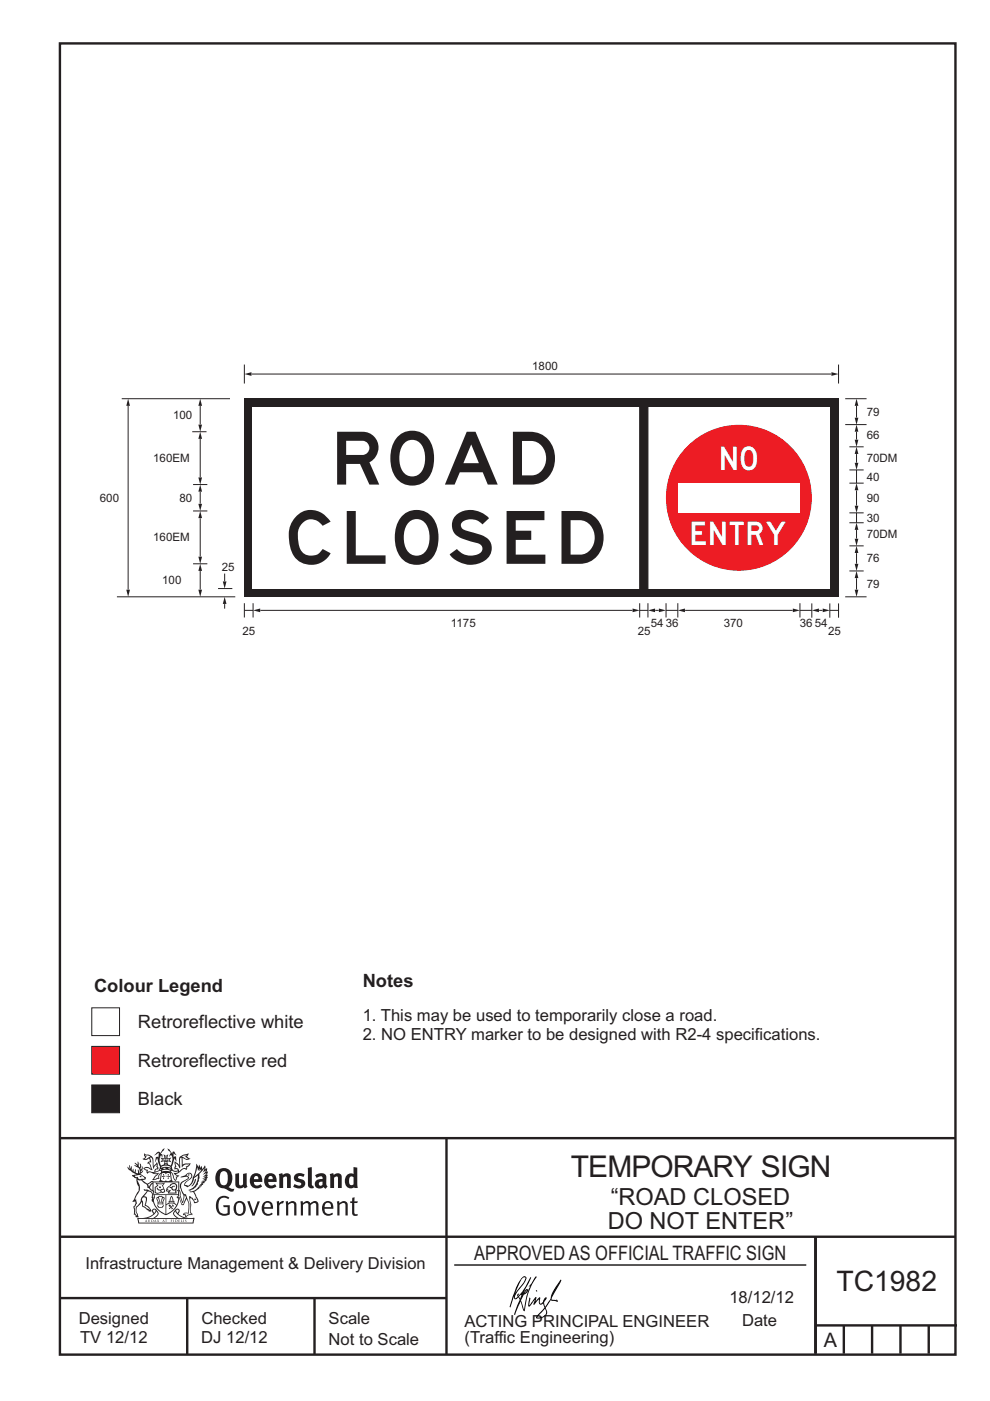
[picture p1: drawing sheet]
<svg xmlns="http://www.w3.org/2000/svg" width="210mm" height="297mm" viewBox="0 0 210 297" stroke-linecap="round" stroke-linejoin="round" font-family="sans-serif">
<g fill="none" stroke="#231f20" stroke-width=".51">
<path d="M12.7 9.2h190v278h-190zM12.7 241.3h189.9M94.7 241.4v45.8M12.7 262.2h190.1M12.7 275.2h82M39.7 275.2v12M66.7 275.2v12M173 262.2v24.8M173 281h30M179 281v6M185 281v6M191 281v6"/>
<path d="M197 281v6"/>
</g>
<path d="M96.4 268.2h74.6" fill="none" stroke="#231f20" stroke-width=".21"/>
<path d="M19.5 221.9h5.9v5.8h-5.9z" fill-rule="evenodd" fill="#ed1c24" stroke="#231f20" stroke-width=".21"/>
<path d="M19.5 230h5.9v5.9h-5.9z" fill-rule="evenodd" fill="#231f20" stroke="#231f20" stroke-width=".21"/>
<path d="M19.5 213.7h5.9v5.9h-5.9z" fill-rule="evenodd" fill="#fff" stroke="#231f20" stroke-width=".21"/>
<g fill="#231f20">
<path d="M47 248.5a2.55 2.55 0 0 0 0 2.7l.3 .1a.81 .81 0 0 0 1-.9v-.6a1.04 1.04 0 0 0-1.1-1.5zM46.3 248.1a1.82 1.82 0 0 1 2.1-.2 1.82 1.82 0 0 1 .9 1.9 2.29 2.29 0 0 1-.8 1.9l.7 .3h.5l-.2 .6a2.87 2.87 0 0 1-2-.7 2.12 2.12 0 0 1-1.7-3.1z" fill-rule="evenodd"/>
<path d="M49.9 248.9l.8-.2v2a.46 .46 0 0 0 .2 .6 .46 .46 0 0 0 .7-.2v-2.2l.7-.2v2.4l.2 .5-.6 .4-.2-.3a1.02 1.02 0 0 1-1.2 .2 1.02 1.02 0 0 1-.6-1.1z" fill-rule="evenodd"/>
<path d="M54 249.5l-.1 .5h.9a.49 .49 0 0 0-.2-.6 .49 .49 0 0 0-.6 .1zM53.4 249.2a1.34 1.34 0 0 1 1.6-.3 1.34 1.34 0 0 1 .6 1.5v.2h-1.7a.77 .77 0 0 0 .5 .8 .77 .77 0 0 0 .9-.3l.3 .4a1.59 1.59 0 0 1-2.1 .2 1.59 1.59 0 0 1-.4-2z" fill-rule="evenodd"/>
<path d="M57 249.5l-.1 .5h.9a.49 .49 0 0 0-.2-.6 .49 .49 0 0 0-.6 .1zM56.4 249.2a1.34 1.34 0 0 1 1.6-.3 1.34 1.34 0 0 1 .7 1.5v.2h-1.8a.77 .77 0 0 0 .5 .8 .77 .77 0 0 0 .9-.3l.3 .4a1.59 1.59 0 0 1-2 .2 1.59 1.59 0 0 1-.5-2z" fill-rule="evenodd"/>
<path d="M59.1 248.9l.8-.2 .1 .4a.95 .95 0 0 1 1-.3 .95 .95 0 0 1 .7 .8v2.3h-.8v-2.3a.46 .46 0 0 0-.8 .1v2.2h-.9z" fill-rule="evenodd"/>
<path d="M62.5 249.1a1.75 1.75 0 0 1 2.1-.1l-.2 .5-.6-.2a.43 .43 0 0 0-.6 .3l.4 .3a1.04 1.04 0 0 1 1.2 1.2 1.04 1.04 0 0 1-1.4 .9l-1.2-.4 .3-.6 1 .4 .4-.4a.88 .88 0 0 0-1-.5l-.4-.2-.1-.4z" fill-rule="evenodd"/>
<path d="M65.3 247.6l.8-.2 .1 3.8 .2 .2 .2 .5a.88 .88 0 0 1-1-.1 .88 .88 0 0 1-.3-1z" fill-rule="evenodd"/>
<path d="M67.8 250.6a.43 .43 0 0 0-.1 .7 .43 .43 0 0 0 .7-.1v-.7zM66.8 249.2a1.7 1.7 0 0 1 2.4 .1v1.8l.3 .4-.4 .5-.5-.3a1.03 1.03 0 0 1-1.7-.2 1.03 1.03 0 0 1 .8-1.5h.7v-.4a.8 .8 0 0 0-1.2 .1z" fill-rule="evenodd"/>
<path d="M69.9 248.9l.8-.2 .1 .4a.95 .95 0 0 1 1-.3 .95 .95 0 0 1 .7 .8v2.3h-.8v-2.3a.46 .46 0 0 0-.8 .1v2.2h-.8z" fill-rule="evenodd"/>
<path d="M74.3 249.5a1.48 1.48 0 0 0 0 1.7l.4 .1 .3-.2v-1.5l-.3-.2zM75 247.4l.8 .2 .1 4.3h-.7l-.1-.2a1.26 1.26 0 0 1-1.4 0 1.26 1.26 0 0 1-.6-1.3 1.29 1.29 0 0 1 .5-1.3 1.29 1.29 0 0 1 1.4-.2z" fill-rule="evenodd"/>
<path d="M46.4 253.9a1.72 1.72 0 0 1 2.2 0l-.2 .3a1.24 1.24 0 0 0-1.4-.1 1.24 1.24 0 0 0-.7 1.3 1.49 1.49 0 0 0 1.3 2l.7-.2v-1.3h-.9l-.1-.4h1.4v2a1.93 1.93 0 0 1-2.2-.1 1.93 1.93 0 0 1-.7-2.2l.2-.7z" fill-rule="evenodd"/>
<path d="M50.3 255.2a1.65 1.65 0 0 0 .3 2.2 .99 .99 0 0 0 1-1.5 .78 .78 0 0 0-.4-.8 .78 .78 0 0 0-.9 .1zM50 254.9a1.33 1.33 0 0 1 1.6-.1 1.33 1.33 0 0 1 .5 1.5 1.31 1.31 0 0 1-1.3 1.5 1.31 1.31 0 0 1-1.3-1.6l.1-.5z" fill-rule="evenodd"/>
<path d="M52.5 254.7l.4-.1 .9 2.6 .8-2.5h.5l-1.1 3h-.5z" fill-rule="evenodd"/>
<path d="M56.2 255.2l-.2 .7h1.4a.7 .7 0 0 0-.3-.8 .7 .7 0 0 0-.9 .1zM55.9 255a1.22 1.22 0 0 1 1.5-.2 1.22 1.22 0 0 1 .5 1.5h-1.9a.93 .93 0 0 0 .5 1 .93 .93 0 0 0 1.2-.2l.1 .3a1.43 1.43 0 0 1-1.7 .1 1.43 1.43 0 0 1-.6-1.7z" fill-rule="evenodd"/>
<path d="M58.7 254.8l.4-.2 .1 .5 .4-.3 .6-.2-.2 .6a.66 .66 0 0 0-.8 .6v1.9h-.4z" fill-rule="evenodd"/>
<path d="M60.6 254.8l.4-.2 .1 .5a.94 .94 0 0 1 1-.4 .94 .94 0 0 1 .8 .7v2.3h-.5l-.1-2.5a.81 .81 0 0 0-1.2 .3v2.2h-.4z" fill-rule="evenodd"/>
<path d="M63.7 254.7l.5-.1 .1 .5 .4-.3a.78 .78 0 0 1 1.1 .3 .9 .9 0 0 1 1-.5 .9 .9 0 0 1 .7 .8v2.3h-.4l-.1-2.5a.67 .67 0 0 0-1.1 .3v2.2h-.5v-2.4l-.4-.2-.7 .4v2.2h-.5z" fill-rule="evenodd"/>
<path d="M69 255.2l-.2 .7h1.4a.7 .7 0 0 0-.3-.8 .7 .7 0 0 0-.9 .1zM68.7 255a1.22 1.22 0 0 1 1.5-.2 1.22 1.22 0 0 1 .5 1.5h-1.9a.93 .93 0 0 0 .5 1 .93 .93 0 0 0 1.2-.2l.1 .3a1.44 1.44 0 0 1-1.7 .1 1.44 1.44 0 0 1-.6-1.7z" fill-rule="evenodd"/>
<path d="M71.4 254.8l.5-.2 .1 .5a.94 .94 0 0 1 1-.4 .94 .94 0 0 1 .7 .7v2.3h-.4l-.1-2.5a.81 .81 0 0 0-1.2 .3v2.2h-.5z" fill-rule="evenodd"/>
<path d="M74.7 254l.5-.2v.9h.7l-.1 .4h-.7l.1 2.2 .1 .1h.5l.1 .3a.75 .75 0 0 1-1.2-.6v-2h-.4v-.4h.4z" fill-rule="evenodd"/>
<path d="M30.8 244.9l1.1 .3-.9 .5h-.4l.5-.5zM31.8 245.5l.2-.1a2.44 2.44 0 0 1 .4 2l.1 .4 .7-1-.1 .6 .3 .3a.57 .57 0 0 0-.6 .8l-1-.2-.5 .2 .1-.5-.7-.2 .6-.2 1 .5 .1-.1-.6-1.3-.2-.1 .5-.1zM30.7 244.5l-.2 .4 .3 .4-.6 .4a1.04 1.04 0 0 0 1.4-.1l.2 .7h-.4l-.2 .4a.94 .94 0 0 1 .9 1.1l-.2-.1a1.16 1.16 0 0 0-1.5-.1l.3 .4 .4 .2 .1 .5 .2 .2v-.2a.94 .94 0 0 1 1.1 .2h.9l-1.2 1.2a1.13 1.13 0 0 0 1.2-.2l.4-.1-.1-.4 .5-.7a.83 .83 0 0 0-.6 1.1l-.3-.1-.7 .3 1.1-1.4-.5 .2-.5-.1 1.3-.5-.2-.2-.8 .4v-.3l.2-.2 .3 .1 .1-.3-.2-.4v-.6l-.2-.3-.6 .9v-.7a1.42 1.42 0 0 0-1.7-1.8z" fill-rule="evenodd"/>
<path d="M38.5 245.3l.5-.3 .7-.1-.6 .3 .8 .5h-.3zM38.3 245.5h.2l.1 2a1.69 1.69 0 0 1 1.5-.7l-.7 .5 .1 .5a1.1 1.1 0 0 0-1.5 .6l-.1-.5-.2-.2h-.5l.2-.4-.2-.7a1.42 1.42 0 0 1 .8 1.1l.2-.1zM37.1 246.2l.1 1-.2 .3v.5l.6-.1 .1 .2a.96 .96 0 0 1-1.1-.1l-.1 .1a1.06 1.06 0 0 0 1.3 .2v.1a.72 .72 0 0 1-1 .2l.3 .5 .6 .3-.4 .1-.1 .7-.3-.4-.3-1.1-.4-.4 .4 .9a1.54 1.54 0 0 0 .6 1.2l.2-.3a.58 .58 0 0 1 .5-.7l.1-.2h-.3l-.4-.3 .9-.5a.93 .93 0 0 1 1.1-.5l.1 .2 .2-.1 .1-.5a.99 .99 0 0 0 .7-.9l-1.3 .1-.4 .3v-1.5l.9 .4 .8-.3h-.3l-.5-.4 .4-.7-.7 .2a1.46 1.46 0 0 0-1.3 2.1v.4l-.2-.4z" fill-rule="evenodd"/>
<path d="M35.6 248.9l.2 .1-.1 .4h.3l-.3 .1v.5l-.1-.6h-.3l.3-.1z" fill-rule="evenodd"/>
<path d="M34.6 248.9l.2 .1-.1 .3 .4 .1h-.4v.6l-.1-.5-.3-.1h.3z" fill-rule="evenodd"/>
<path d="M34.3 248.8a.57 .57 0 0 1 .9 .2 .57 .57 0 0 1 .9-.2l.2 1.4-.2 .1a.57 .57 0 0 1-.9-.1 .69 .69 0 0 1-1.1 0zM34.2 248.1l-.3 2.1-.2 .4h2.9l-.1-.4-.3-2.1h-.2v.3l-.8-.1-.9 .1 .1-.3z" fill-rule="evenodd"/>
<path d="M34.2 252.4a.3 .3 0 0 0 .6 0 .3 .3 0 0 0-.6 0zM33.3 251l.3 .3-.3 .3a.79 .79 0 0 0 0 1.3l.8-.2-.1-.3a.55 .55 0 0 1-.7-.6h.1l.1 .3 .4 .1 .8-.2-.4-.7 .4-.3-.7 .1zM33 250.7l1.1 .2 .9-.2-.4 .7 .4 1.1a.56 .56 0 0 1-.8 .3l-.2 .1a.73 .73 0 0 1-.9 .1 .73 .73 0 0 1-.3-.9v-.4l.5-.4z" fill-rule="evenodd"/>
<path d="M35.6 251.9l.7-.5a.58 .58 0 0 1 1-.1 .58 .58 0 0 1-.5 .9l-.2-.3a.43 .43 0 0 1 .6-.3v-.1a.57 .57 0 0 0-.8 .2l-.2-.1-.3 .2 .4 .1a.55 .55 0 0 0 .9 .5v.5h-1.3l.3-.4-.1-.2-.6 .1 .2-.2-.2-.1zM35.4 251.8l-.1 .2a.39 .39 0 0 0 .2 .7l.3-.1-.2 .5h1.9l-.1-.8a.86 .86 0 0 0-.1-1.4 .86 .86 0 0 0-1.3 .4z" fill-rule="evenodd"/>
<path d="M36 254.8h.8v.2h-.8zM36.4 253.8l.2 .8h-.4zM36.4 253.5l-.3 .5-.1 .6h-.2v.4l-.7 .4 .1 .2a1.48 1.48 0 0 1 2.2 .1l.2-.1-.6-.5v-.5h-.2l-.1-.6z" fill-rule="evenodd"/>
<path d="M35.8 255.4l.3 .1 .2 .3 .3-.2-.2-.2a.38 .38 0 0 1 .4 .5l-.1-.2-.3 .3 .3 .2-.3 .2-.1-.3-.4 .3-.1-.2 .4-.3-.2-.1-.1 .1z" fill-rule="evenodd"/>
<path d="M34.5 254h.2v.2l-.3 .6h-.1zM33.6 255.3h.9v.2a.55 .55 0 0 1-.8 .4v-.2h-.2zM33.4 254h.2l.2 .8h-.2zM33.6 255h.8l.1 .1-.8 .1zM33.8 253.7h.5l-.2 1.1h-.2zM33.3 253.8l-.1 .3 .3 1.2a.48 .48 0 0 0-.1 .5 .48 .48 0 0 0 .4 .3l.6-.1a.49 .49 0 0 0 .2-.7l.3-1.2-.1-.3a1.42 1.42 0 0 0-1.5 0z" fill-rule="evenodd"/>
<path d="M33.6 251.6h.5l.1 .3h-.4z" fill-rule="evenodd"/>
<path d="M41.3 250.1l.3-.2-.2 .9-.6 .7h-.2l.5-.7z" fill-rule="evenodd"/>
<path d="M39.7 249l.3-.2 .5 .2a.88 .88 0 0 1-.6 1.1 1.22 1.22 0 0 0-.8 1.3l.5 .2a.72 .72 0 0 0 .9-.4l.5-.8 .2-.6 .8-.6v.3a2.85 2.85 0 0 1-2 2.8l.1 .1a2.13 2.13 0 0 0 1.9-1.5l-.1-.2a2.01 2.01 0 0 0 .3-1.8l1.2-1.3-.4 1 .7-.5-.7 1 .8-.4-.8 .8 .7-.1-.9 .5 .8-.1-.8 .4h.7l-.8 .3 .3 .2h-.4l.2 .4-.4-.1 .2 .3h-.4l.1 .3h-.1a2.16 2.16 0 0 1-2 1l.1 .2h.4a.76 .76 0 0 1 .7 .7l.5 1.2-.6 .2a1.45 1.45 0 0 0-1.2-1.3l.3 1.8-.1 1.9 .4 .2a1.07 1.07 0 0 0-1.2 .4v-.3l-.5-.2a.87 .87 0 0 1 1-.1l.1-.7a4.4 4.4 0 0 0-.6-3.1l-.1-.3h-.2a2.16 2.16 0 0 1-.7-2.2l.3-.3 1.2-.8a.55 .55 0 0 0-.4-.7zM37.8 252.4a.76 .76 0 0 1 .3 1.1l.6 1.6 .4-1.7 .2 .1a.61 .61 0 0 1-.1 .9l-.3 .9h-.2l-.7-1.6-.3 .1a1.18 1.18 0 0 0 .1-1.4zM41.8 247.5l.2 .8 .3-.6v.6l.3-.5a1.9 1.9 0 0 1-1.1 1.4l-.3 .3zM38.2 249.6l1.4-.1 .2 .1v.3l-.5 .3a1.26 1.26 0 0 0-1 1.9l.2 .7a1.84 1.84 0 0 1 .2 2l-.4-1.3a.96 .96 0 0 0-.4-1.3l-.4 .3a.78 .78 0 0 1-.1 1.3l.2 .2h.4l.4 1.1a.38 .38 0 0 0 .2 .4 .38 .38 0 0 0 .4-.1l.6-1.2a2.94 2.94 0 0 1 .3 2.5v.5l-.8-.1-.3 .4v.2l.4-.1 .1 .4 .2 .1a1.02 1.02 0 0 1 1.3-.5l-.1-.4-.3-.1 .2-1.7-.3-1.4 .1 .1a1.14 1.14 0 0 1 .7 .9 .63 .63 0 0 0 .9-.2 .63 .63 0 0 0-.2-.8l-.6-1.3 .9-.6 .2-.3 .2-.1v-.2h.3l-.1-.3h.4l-.1-.3 .5-.1-.2-.2 .5-.4 .1-.2-.3 .1 .5-.6-.3 .1 .3-.6-.4 .1 .4-.5v-.3l-.3 .2 .1-.6v-.3l-.4 .3-.1-.8-.5 .8-.2-.7-.2 .5-.3-.8-.1 .6-.5-.8-.1 1.4-.7 1.9a1.81 1.81 0 0 1-.9 1.4l-.6-.2a1.75 1.75 0 0 1 1.1-1.2 .75 .75 0 0 0 .1-1.3 .75 .75 0 0 0-1.2 .5z" fill-rule="evenodd"/>
<path d="M41.2 254.2l.3-.1 .1 .3h-.4z" fill-rule="evenodd"/>
<path d="M29.4 258.4h11.6l-.2 .8h-11.3zM31.3 258.2l.5-.1a2.48 2.48 0 0 0 1.4-1.3l.2 .6-.5 .5-.4 .3zM32.5 256.6l.3-.2 .2 .2-.3 .6zM37.2 256.8a2.65 2.65 0 0 0 1.8 1.4h-1.1l-.5-.3-.5-.5zM37.4 256.6l.2-.2 .3 .2-.3 .6zM29.2 258.2l.1 1.2h11.7l.3-1.1-.2-.1a4.1 4.1 0 0 1-3.3-.9l.3-.4-.1-.5a1.06 1.06 0 0 0-1.3 .9l.2 .4 .6 .5h-4.7l.3-.1a.84 .84 0 0 0 .6-.7 .84 .84 0 0 0-.5-.9l-.3-.2-.5 .1-.1 .5 .3 .4a4.2 4.2 0 0 1-3.4 .9z" fill-rule="evenodd"/>
<path d="M31 258.7l.1 .2h-.2zM31 258.6l-.3 .5 .4-.1 .2 .1z" fill-rule="evenodd"/>
<path d="M31.3 258.6h.2v.4a.25 .25 0 0 0 .3-.1 .25 .25 0 0 0-.1-.3h.1a.29 .29 0 0 1 0 .4 .29 .29 0 0 1-.4 0 .29 .29 0 0 1 0-.4z" fill-rule="evenodd"/>
<path d="M32.2 258.6a.22 .22 0 0 1 .3 .2 .22 .22 0 0 1-.3 .2zM32 258.6v.5a.33 .33 0 0 0 .5-.1 .33 .33 0 0 0 0-.4 .33 .33 0 0 0-.5 0z" fill-rule="evenodd"/>
<path d="M32.9 258.7l.1 .2h-.2zM32.9 258.6l-.2 .5 .3-.1 .2 .1z" fill-rule="evenodd"/>
<path d="M33.3 258.6h.2v.2l.3-.2-.2 .2 .2 .3-.3-.2-.1 .2h-.1l.2-.3z" fill-rule="evenodd"/>
<path d="M34.7 258.7l.1 .2h-.2zM34.7 258.6l-.3 .5 .4-.1 .2 .1z" fill-rule="evenodd"/>
<path d="M35 258.6h.4h-.1v.5h-.2l.1-.5z" fill-rule="evenodd"/>
<path d="M36.2 258.6h.3h-.2v.2h.2h-.2l.1 .3h-.2z" fill-rule="evenodd"/>
<path d="M36.7 258.6h.2v.5h-.2z" fill-rule="evenodd"/>
<path d="M37.3 258.6a.22 .22 0 0 1 .3 .2 .22 .22 0 0 1-.3 .2zM37.1 258.6v.5a.33 .33 0 0 0 .5-.1 .33 .33 0 0 0 0-.4 .33 .33 0 0 0-.5 0z" fill-rule="evenodd"/>
<path d="M37.8 258.6h.3h-.1v.2h.1h-.1v.2l.1 .1h-.3z" fill-rule="evenodd"/>
<path d="M38.3 258.6h.3l-.1 .4 .2 .1h-.4z" fill-rule="evenodd"/>
<path d="M38.9 258.6h.2v.5h-.2z" fill-rule="evenodd"/>
<path d="M39.3 258.6h.2l-.2 .1 .2 .2-.1 .2h-.1v-.2l.2 .1z" fill-rule="evenodd"/>
<path d="M34.2 247.4a1.51 1.51 0 0 1 2 .2 2.67 2.67 0 0 0-2.1 0zM35.7 247.6l.4 .2 .1 .2-.4-.1zM34.6 247.7l.4-.1 .2 .2h-.4zM34 247.9l.3 .1-.3 .1zM34.9 246.9l.3-.2 .2 .2zM34.9 245.7h.2v.4h-.2zM35 245.1l.2 .2 .2-.2-.1 .4h-.2zM35.1 246.3h.2l.1 .4-.2-.2-.2 .2zM35.3 245.7h.2v.4h-.2zM34.4 245.7l.3 .1v.2l-.3 .1 .2-.2zM35.7 245.8l.3-.1-.2 .2 .2 .2-.4-.1zM32.7 244.9l1-.5-.1 1-.2-.1-.4 .1-.2 1.1 .5-1 .2 .9a1.84 1.84 0 0 1 .3 1.7l.4 .1a2.48 2.48 0 0 1 2.2 .1l.2-.3-.2-.7 .7-1.7 .4 .6-.2-1-.2-.1-.2 .3v-.9l.6 .4-.6-.7h-.3l-.1 .4-.5-.8-.5-.3 .2 .4 .5 .6-.4 .7 .4-.3a2.06 2.06 0 0 1 0 2.2l-.6-.2-.1-.6 .1-.1 .8 .2-.4-.5 .4-.5-.7 .2-.2-.2 .2-.7-.5 .4-.5-.4 .2 .7-.2 .2-.7-.2 .4 .5-.4 .5 .7-.2 .2 .1-.2 .6-.5 .2a2.02 2.02 0 0 1 0-2.2l.3 .5-.1-.6-.3-.1 .8-1.2-.5 .3-.4 .7-.2-.3a.8 .8 0 0 0-.8 .5z" fill-rule="evenodd"/>
<path d="M29.2 250.1l.3 .2a.61 .61 0 0 1 .8 .3l.3 .2a.8 .8 0 0 1 .6 1l.4 .1 .5 .6a1 1 0 0 1 .5 1l-.1 .7v-.5h-.1a.96 .96 0 0 0-.8-1.3l-.3-.2h-.6l-.1-.1-.2 .1 .2 .3h.5l-1.1 1.4-.2 .9-.4 .6a1.33 1.33 0 0 0-.5 1.8l.2 .5a1.26 1.26 0 0 1-.5-1.4l-.1-.4a1.56 1.56 0 0 0 .4-1.7l-.3 .2 .2-.5a3.2 3.2 0 0 0 .7-3zM30.4 253.9h.4a2.06 2.06 0 0 1-.1 1.6l.7 .5 .4 .5-.6-.2-.8-.6-.1-.9a.51 .51 0 0 1 .1-.9zM28.6 249.3a1.52 1.52 0 0 1 2.1 .6l-1.1 .1-.2-.1-.2-.4-.4 .1zM27.5 247v.8l-.3-.4-.2 .1a3.1 3.1 0 0 0 2 1.5l-1 .1 .5 .6 .5 .1v1.1a1.84 1.84 0 0 1-.2 2.5l-.4 .9-.4 .4 .3 .1 .4-.1 .1 .4-.2 .5-.3 .2 .1 1.8 .2-.1 .2 .6h.2l.4-.1-.1-.5a1.3 1.3 0 0 1-.1-1.6l.8-1.1 .2 1.1 .6 .2 .4 .6 .2-.2 .2 .4 .5-.1a1.85 1.85 0 0 0-1.2-1.3l.1-.3a1.39 1.39 0 0 0 0-1.5h-.5l.5-.6a.66 .66 0 0 1 .9-.4 .66 .66 0 0 1 .3 .9l-.1 .4h.2v.1l-.2 .3 .2 .5 .2-.3a2.24 2.24 0 0 0 .1-2.2 .73 .73 0 0 1-.7-.6 .73 .73 0 0 1 .5-.8l.1-.2a.94 .94 0 0 0-.9 .8 .48 .48 0 0 1-.1-.5 .48 .48 0 0 1 .5-.3l.5-.3a.51 .51 0 0 0-.8 .2l-.5 .3-1-.8 .6-.1 .1-.5-1.1-.7 .5-.4v-.4l-.5 .5 .1-.2a.69 .69 0 0 0 .2-1.1v.5l-.3 .2 .1-1.1-.3-.2 .1 .6-.1 .2-.4-1.2v.6l-.7-.3 .6 .6-.6-.2 .2 .3a1 1 0 0 1 .8 1.5l-.2-.8v.8l-.5-.2-.1-.7-.2 .6-.2-.1v-.6l-.2 .4-.2-.2 .1-.7-.2 .5z" fill-rule="evenodd"/>
<path d="M29.5 249.5l.3-.2 .3 .3z" fill-rule="evenodd"/>
<path d="M32.4 250.5h5.6v2l-.2-.1v-1.7h-5.2v2.5h5.2v-.8l.1 .2-.1 1.1v-.3h-2.5v4a4.1 4.1 0 0 0 2.6-3.6l.1-.1a4 4 0 0 1-2.8 3.9 4.2 4.2 0 0 1-2.8-4.7l.1 1.3 .1-.1a3.8 3.8 0 0 0 2.5 3.3v-4h-2.5l-.2-.9z" fill-rule="evenodd"/>
<circle cx="40" cy="249.1" r=".17"/>
</g>
<path d="M51.8 77.3v4M53.4 79.3h122.9" fill="none" stroke="#231f20" stroke-width=".21"/>
<g fill="#231f20">
<path d="M176.3 78.9l1.6 .4-1.6 .4z"/>
<path d="M51.8 79.3l1.5-.4v.8z"/>
</g>
<path d="M177.9 77.3v4M179.3 84.5h4.5" fill="none" stroke="#231f20" stroke-width=".21"/>
<path d="M51.8 84.5h126.1v42h-126.1z" fill="#231f20"/>
<path d="M53.5 86.2h122.5v38.6h-122.5z" fill="#fff"/>
<circle cx="156.7" cy="105.5" r="15.5" fill="#ed1c24"/>
<path d="M156.7 103.9v3.4" fill="none" stroke="#231f20" stroke-width=".21"/>
<path d="M143.8 102.4h25.8v6.3h-25.8z" fill="#fff"/>
<path d="M135.7 86.2h1.7v38.9h-1.7z" fill-rule="evenodd" fill="#231f20" stroke="#231f20" stroke-width=".21"/>
<path d="M180.2 99.6h3M181.7 86.1v2.4" fill="none" stroke="#231f20" stroke-width=".21"/>
<g fill="#231f20">
<path d="M181.3 88.6h.8l-.4 1.5z"/>
<path d="M181.7 84.5l.4 1.5h-.8z"/>
</g>
<path d="M180.2 94.7h3M181.7 91.6v1.6" fill="none" stroke="#231f20" stroke-width=".21"/>
<g fill="#231f20">
<path d="M181.7 90l.4 1.5h-.8z"/>
<path d="M181.3 93.2h.8l-.4 1.5z"/>
</g>
<path d="M179.3 90h4.5M181.7 99.6v2.8M180.2 102.4h3M180.2 108.7h3M180.2 110.8h3M180.2 115.7h3M181.7 104v3.2M179.3 126.5h4.5M180.2 121.1h3" fill="none" stroke="#231f20" stroke-width=".21"/>
<g fill="#231f20">
<path d="M181.3 107.2h.8l-.4 1.5z"/>
<path d="M181.7 102.4l.4 1.5h-.8z"/>
</g>
<path d="M181.7 108.7v2.1M181.7 112.4v1.8" fill="none" stroke="#231f20" stroke-width=".21"/>
<g fill="#231f20">
<path d="M181.3 114.2h.8l-.4 1.5z"/>
<path d="M181.7 110.8l.4 1.5h-.8z"/>
</g>
<path d="M181.7 117.3v2.2" fill="none" stroke="#231f20" stroke-width=".21"/>
<g fill="#231f20">
<path d="M181.7 115.7l.4 1.5h-.8z"/>
<path d="M181.3 119.5h.8l-.4 1.6z"/>
</g>
<path d="M181.7 122.6v2.4" fill="none" stroke="#231f20" stroke-width=".21"/>
<g fill="#231f20">
<path d="M181.3 125h.8l-.4 1.5z"/>
<path d="M181.7 121.1l.4 1.5h-.8z"/>
</g>
<path d="M181.7 96.3v1.8" fill="none" stroke="#231f20" stroke-width=".21"/>
<g fill="#231f20">
<path d="M181.3 98.1h.8l-.4 1.5z"/>
<path d="M181.7 94.7l.4 1.5h-.8z"/>
</g>
<path d="M27.2 86.1v38.9M172.2 127.9v3.1" fill="none" stroke="#231f20" stroke-width=".21"/>
<g fill="#231f20">
<path d="M26.8 125h.8l-.4 1.5z"/>
<path d="M27.2 84.5l.4 1.5h-.8z"/>
</g>
<path d="M41 119.5h3M41 108.3h3M24.8 126.5h25.1M42.5 121.1v3.9" fill="none" stroke="#231f20" stroke-width=".21"/>
<g fill="#231f20">
<path d="M42.5 119.5l.4 1.5h-.8z"/>
<path d="M42.1 125h.8l-.4 1.5z"/>
</g>
<path d="M42.5 104.3v2.5" fill="none" stroke="#231f20" stroke-width=".21"/>
<g fill="#231f20">
<path d="M42.5 102.7l.4 1.5h-.8z"/>
<path d="M42.1 106.8h.8l-.4 1.5z"/>
</g>
<path d="M25.8 84.5h23M47.6 128.1v.9" fill="none" stroke="#231f20" stroke-width=".21"/>
<path d="M47.6 126.5l.4 1.5h-.7z" fill="#231f20"/>
<path d="M46.3 124.8h3M47.6 121.6v1.6" fill="none" stroke="#231f20" stroke-width=".21"/>
<path d="M47.3 123.3h.7l-.4 1.5z" fill="#231f20"/>
<path d="M41 102.7h3M42.5 109.9v8.1" fill="none" stroke="#231f20" stroke-width=".21"/>
<g fill="#231f20">
<path d="M42.1 118h.8l-.4 1.5z"/>
<path d="M42.5 108.3l.4 1.5h-.8z"/>
</g>
<path d="M40.8 91.5h3M42.5 86.1v3.9" fill="none" stroke="#231f20" stroke-width=".21"/>
<g fill="#231f20">
<path d="M42.5 84.5l.4 1.5h-.8z"/>
<path d="M42.1 90h.8l-.4 1.5z"/>
</g>
<path d="M42.5 93.1v8.1M177.9 127.9v3.1" fill="none" stroke="#231f20" stroke-width=".21"/>
<g fill="#231f20">
<path d="M42.1 101.2h.8l-.4 1.5z"/>
<path d="M42.5 91.5l.4 1.5h-.8z"/>
</g>
<path d="M51.8 127.9v3M135.7 127.9v3M145.3 129.4h22.8" fill="none" stroke="#231f20" stroke-width=".21"/>
<g fill="#231f20">
<path d="M168.2 129l1.5 .4-1.5 .4z"/>
<path d="M143.8 129.4l1.5-.4v.8z"/>
</g>
<path d="M139 129.4h.7M141.3 127.9v3M141.3 129.4h2.5M143.8 127.9v3M169.7 127.9v3M169.7 129.4h2.5M176 129.4h1.9" fill="none" stroke="#231f20" stroke-width=".21"/>
<g fill="#231f20">
<path d="M139.8 129l1.5 .4-1.5 .4z"/>
<path d="M137.4 129.4l1.5-.4v.8z"/>
</g>
<path d="M51.8 129.4h1.9M53.7 127.9v3M55.2 129.4h78.9" fill="none" stroke="#231f20" stroke-width=".21"/>
<g fill="#231f20">
<path d="M53.7 129.4l1.5-.4v.8z"/>
<path d="M134.2 129l1.5 .4-1.5 .4z"/>
</g>
<path d="M135.7 129.4h1.7M137.4 127.9v3M173.7 129.4h.8M176 127.9v3.1" fill="none" stroke="#231f20" stroke-width=".21"/>
<g fill="#231f20">
<path d="M174.5 129l1.5 .4-1.5 .4z"/>
<path d="M172.2 129.4l1.5-.4v.8z"/>
</g>
<g fill="#000">
<path d="M111.6 273.7l.2-.2-.5 .7zM110.4 274.5l.2 .1-.3 .8-.2-.5zM110.9 270.9h.5a9.3 9.3 0 0 1-2 3.1l-.1 .3 1-2.5zM110.6 271a14.7 14.7 0 0 0-2.2 4.9l-.3 1.2 .1 .1 .8-2.3a.42 .42 0 0 0 .2 .6 .42 .42 0 0 0 .6-.3l.2-.1 .2 .5-1.1 3.2h.2l1.1-2.9 .6 1.9 .2 .2 .2-.5a13.5 13.5 0 0 1 2-6.2l.4-.5-.1-.2-1.6 2.1 .4-.1a14.9 14.9 0 0 0-1.3 5.1l-.4-1.1a1.39 1.39 0 0 1 .2-1.9l.1-.2a.92 .92 0 0 0 .8-1.2 .75 .75 0 0 0-.8 .7l-.1 .2 1.6-3.4h-.1l-.4 .7a10.5 10.5 0 0 1-2.2 3.3l.2-.5a.32 .32 0 0 0-.4 .2 .32 .32 0 0 0 .1 .4l-.5 .4a3.2 3.2 0 0 1 1.1-2.3l.5-.6a2.49 2.49 0 0 0 .7-1.6l-.4-.2z" fill-rule="evenodd"/>
<path d="M113.7 273.6l.3 .2h-.3z" fill-rule="evenodd"/>
<path d="M115.6 277.5a1.15 1.15 0 0 1 .1 1.3 1.15 1.15 0 0 1-1.2 .5l-.6 .1zM112.2 275.2l-.2 1.6 .2 .2 1.2-1.5-.2 1.1 1.1-1.1a.94 .94 0 0 0 .4 1.1l.5-.3 .3 .9-1.2 1.3a.98 .98 0 0 0-.5 1 1.9 1.9 0 0 0 2.3-1.3l-.1-.2a1.02 1.02 0 0 1 .2-1.4l.6-1 1.5 .3-.2-.4v.2l-1.1-.1v-.3l2-3.6 .1-.2-.2-.2-1.7 2.8a6.6 6.6 0 0 1-1.6 2.9l-.1-.2a1.01 1.01 0 0 1 .4-1.4l.1-.2-.3-.1-.4 .4-.1 .5-.6 .4-.1-.4 .1-.9-.2-.1-.9 1 .3-1h-.2l-1.4 1.8 .3-1.5v-.1z" fill-rule="evenodd"/>
</g>
<g font-size="11.2" fill="#231f20">
<text x="71.5" y="102.7">ROAD</text>
<text x="61.2" y="119.5">CLOSED</text>
</g>
<text font-size="6.4" fill="#231f20" x="121.1" y="249.6">TEMPORARY SIGN</text>
<text font-size="6" fill="#231f20" x="177.4" y="273.7">TC1982</text>
<g font-size="5" fill="#231f20">
<text x="129.5" y="255.4">“ROAD CLOSED</text>
<text x="128.9" y="260.6">DO NOT ENTER”</text>
</g>
<g font-size="4.9" fill="#fff">
<text x="152.9" y="99.6">NO</text>
<text x="146.7" y="115.7">ENTRY</text>
</g>
<g font-size="4.2" fill="#231f20">
<text x="100.6" y="267.2">APPROVED AS OFFICIAL TRAFFIC SIGN</text>
<text x="174.7" y="285.6">A</text>
</g>
<g font-size="3.9" fill="#231f20">
<text x="76.9" y="209.3">Notes</text>
<text x="19.9" y="210.4">Colour Legend</text>
<text x="29.3" y="218">Retroreflective white</text>
<text x="29.3" y="226.2">Retroreflective red</text>
<text x="29.3" y="234.3">Black</text>
</g>
<g font-size="3.5" fill="#231f20">
<text x="76.9" y="216.5">1. This may be used to temporarily close a road.</text>
<text x="76.9" y="220.5">2. NO ENTRY marker to be designed with R2-4 specifications.</text>
<text x="18.1" y="269.1">Infrastructure Management &amp; Delivery Division</text>
<text x="16.7" y="280.7">Designed</text>
<text x="42.7" y="280.7">Checked</text>
<text x="69.7" y="280.7">Scale</text>
<text x="98.5" y="281.4">ACTING PRINCIPAL ENGINEER</text>
<text x="154.7" y="276.2">18/12/12</text>
<text x="157.4" y="281.2">Date</text>
<text x="17" y="284.8">TV 12/12</text>
<text x="42.7" y="284.8">DJ 12/12</text>
<text x="69.7" y="285.2">Not to Scale</text>
<text x="98.5" y="284.8">(Traffic Engineering)</text>
</g>
<g font-size="2.4" fill="#231f20">
<text x="112.9" y="78.4">1800</text>
<text x="36.7" y="88.9">100</text>
<text x="183.8" y="88.2">79</text>
<text x="183.8" y="93.1">66</text>
<text x="32.5" y="98">160EM</text>
<text x="183.8" y="101.9">40</text>
<text x="183.8" y="98.1">70DM</text>
<text x="21.2" y="106.4">600</text>
<text x="38.1" y="106.4">80</text>
<text x="183.8" y="106.5">90</text>
<text x="183.8" y="110.6">30</text>
<text x="32.5" y="114.8">160EM</text>
<text x="183.8" y="119.3">76</text>
<text x="183.8" y="114.1">70DM</text>
<text x="34.4" y="123.9">100</text>
<text x="47" y="121.1">25</text>
<text x="183.8" y="124.7">79</text>
<text x="51.4" y="134.6">25</text>
<text x="95.6" y="132.9">1175</text>
<text x="135.3" y="134.6">25</text>
<text x="138" y="132.9">54</text>
<text x="141.2" y="132.9">36</text>
<text x="153.5" y="132.9">370</text>
<text x="169.6" y="132.9">36</text>
<text x="172.8" y="132.9">54</text>
<text x="175.6" y="134.6">25</text>
</g>
</svg>
